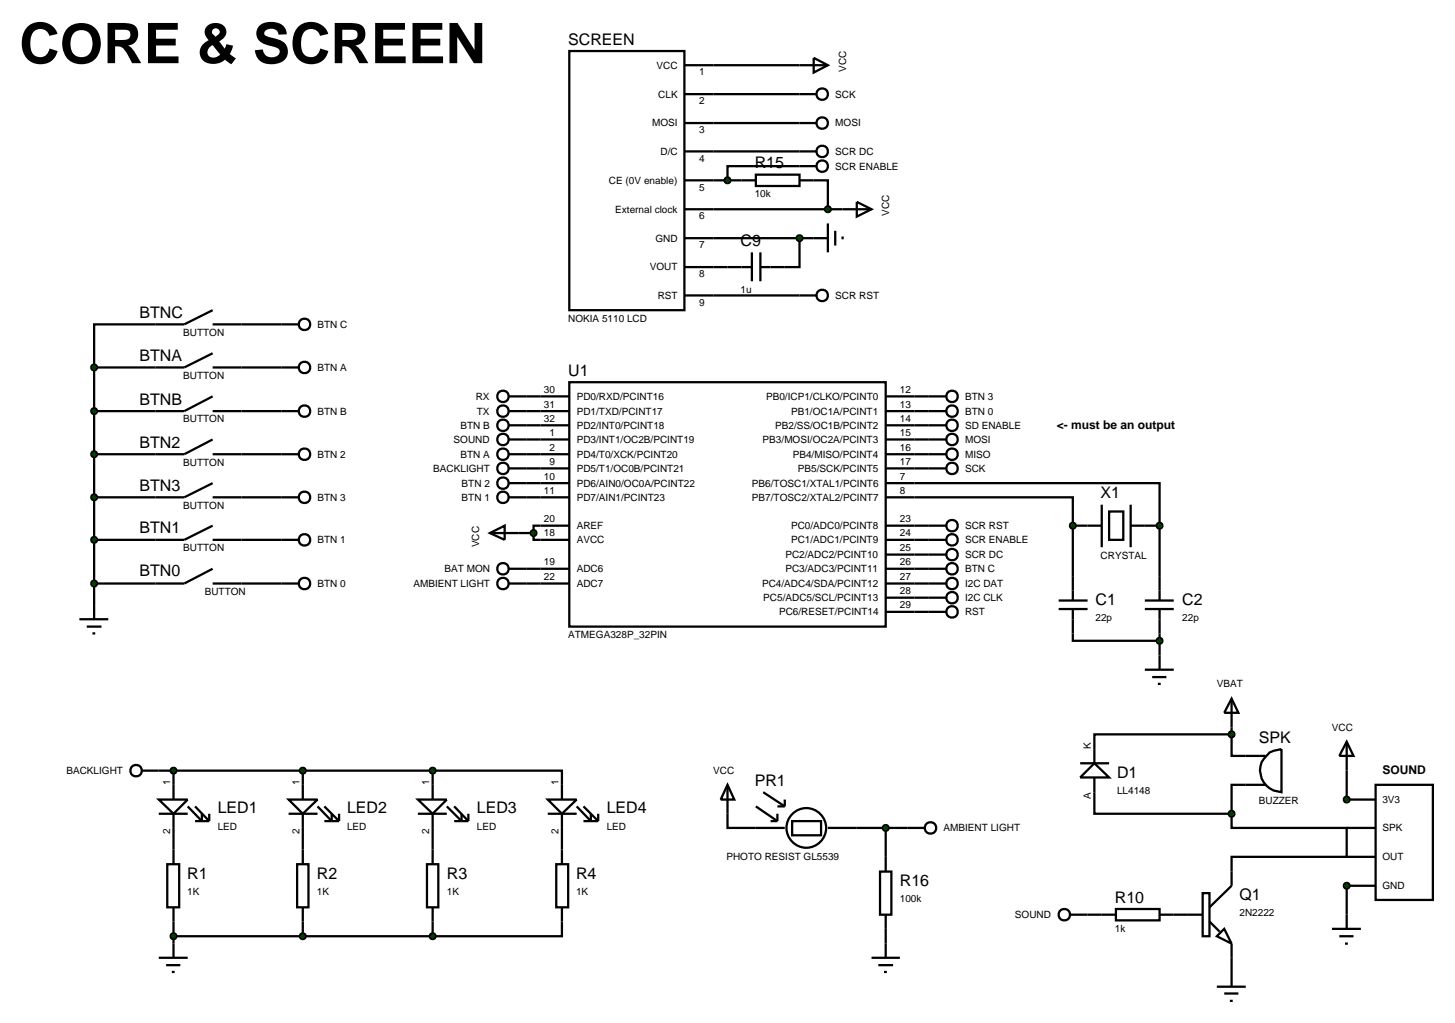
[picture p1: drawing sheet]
<svg xmlns="http://www.w3.org/2000/svg" width="257mm" height="180mm" viewBox="0 0 257 180" stroke-linecap="round" stroke-linejoin="round" font-family="sans-serif">
<g fill="none" stroke="#000" stroke-width=".4">
<path d="M100.4 9h20.3v45.7h-20.3zM120.7 11.5h25.3M120.7 16.6h20.3M143.5 10.2l2.5 1.3-2.5 1.3zM120.7 31.8h10.1M120.7 36.9h33M120.7 21.7h20.3M120.7 26.7h20.3M141 29.3h-12.7v2.5M143.5 31.8h2.5v5.1M146 39.4v5.1M151.1 35.6l2.6 1.3-2.6 1.3z"/>
<path d="M27.4 57.2h-10.8v7.6M42.6 57.2h7M120.7 47.1h7.6M120.7 42h25.3M120.7 52.1h20.3M141 42v5.1h-2.6M147.3 40.7v2.6M148.6 41.7v.5M16.6 72.5h10.8M16.6 64.8v41.9M16.6 64.8h10.8M42.6 72.5h7"/>
<path d="M42.6 64.8h7M92.8 69.9h7.6M92.8 72.5h7.6M92.8 77.5h7.6M92.8 75h7.6M100.4 67.4h55.8v43.1h-55.8zM156.2 69.9h7.6M156.2 72.5h7.6M156.2 77.5h7.6M156.2 75h7.6M16.6 95.2h10.8M16.6 80.1h10.8"/>
<path d="M16.6 87.7h10.8M42.6 95.2h7M42.6 80.1h7M42.6 87.7h7M91.5 94h2.6M92.8 82.6h7.6M92.8 80.1h7.6M92.8 85.2h7.6M92.8 87.7h7.6M94.1 94v1.2h6.3M100.4 92.7h-6.3v1.3M156.2 87.7h33v5"/>
<path d="M156.2 85.2h48.3v7.5M156.2 82.6h7.6M156.2 95.2h7.6M156.2 92.7h7.6M156.2 80.1h7.6M156.2 97.8h7.6M189.2 92.7h5.1M189.2 92.7v8.9M194.3 89v7.5M195.6 90.2h2.5v5h-2.5zM199.4 92.7h5.1M199.4 89v7.5"/>
<path d="M204.5 92.7v8.9M16.6 102.9h10.8M42.6 102.9h7M92.8 102.9h7.6M92.8 100.3h7.6M156.2 107.9h7.6M156.2 102.9h7.6M156.2 100.3h7.6M156.2 105.4h7.6M189.2 111.7v1.3h15.3M201.9 118.1h5.1M203.2 119.4h2.5"/>
<path d="M204.5 111.7v6.4M28 135.9h48.3M30.6 135.9v2.5M53.4 135.9v2.5M76.3 135.9h22.8v2.5M76.3 135.9v2.5M193 139.7v3.8h24.2M204.2 120.6h.5M217.2 129.5v3.8h6M217.2 129.5h-24.2v2.6M217.2 123.2l1.2 2.5h-2.5zM217.2 123.2v6.3"/>
<path d="M223.2 138.4h-6v5.1M223.9 132.7l.7-.3 1.4-.3v7.6a3.8 3.8 0 0 1-3.6-2.7 3.8 3.8 0 0 1 1.5-4.3zM237.5 135.9v5.1M30.6 146v3.8M53.4 146v3.8M76.3 146v3.8M99.1 146v3.8M128.3 143.5v2.5h5M151.1 146h8.9M156.2 146v5.1M212.1 157.5h1.2v7.6h-1.2zM217.2 143.5v2.5h20.3v5.1h-20.3v5.1l-3.9 3.8"/>
<path d="M237.5 156.2v5.1M30.6 162.5v3.9M30.6 165.1h45.7M53.4 162.5v2.6M76.3 162.5v2.6M99.1 162.5v2.6h-22.8M156.2 163.8v2.6M191.8 161.3h2.5M207 161.3h5.1M213.3 162.5l1.8 1.8M214.6 174h5.1M215.9 163.8l1.3 2.6-2.6-1.3z"/>
<path d="M215.9 175.2h2.5M216.9 176.5h.5M217.2 166.4v7.6"/>
</g>
<path d="M53.1 135.5l.3-.1-.5 .5zM53.4 135.4l.3 .1 .2 .4zM53.9 135.9l-.1 .3-.4 .2zM52.9 135.9l.5 .5-.4-.2z" fill="#004000" stroke="#000" stroke-width=".4"/>
<path d="M53.4 135.4l.5 .5-.5 .5-.5-.5z" fill="#004000"/>
<g fill="none" stroke="#000" stroke-width=".4">
<path d="M25 135.9h3"/>
<circle cx="24" cy="135.9" r="1.01"/>
</g>
<path d="M30.3 135.5l.3-.1-.5 .5zM30.6 135.4l.3 .1 .2 .4zM31.1 135.9l-.2 .4-.3 .1zM30.1 135.9l.5 .5-.4-.2z" fill="#004000" stroke="#000" stroke-width=".4"/>
<path d="M30.1 135.9l.5-.5 .5 .5-.5 .5z" fill="#004000"/>
<g fill="none" stroke="#000" stroke-width=".4">
<path d="M30.6 138.4v2.6M53.4 138.4v2.6M76.3 138.4v2.6M99.1 138.4v2.6M28 141h5.1l-2.5 2.5zM28 143.5h5.1M30.6 143.5v2.5M33.1 142.2l2.5 2.6v-1.3M34.4 142.2l2.5 2.6M34.4 144.8h2.5M36.9 143.5v1.3M50.9 141h5.1l-2.6 2.5z"/>
<path d="M50.9 143.5h5.1M53.4 143.5v2.5M56 142.2l2.5 2.6v-1.3M57.2 144.8h2.6M57.2 142.2l2.6 2.6M59.8 143.5v1.3M73.7 141h5.1l-2.5 2.5zM73.7 143.5h5.1M76.3 143.5v2.5M78.8 142.2l2.6 2.6v-1.3M80.1 144.8h2.5M80.1 142.2l2.5 2.6"/>
<path d="M82.6 143.5v1.3M96.6 141h5.1l-2.6 2.5zM96.6 143.5h5.1M99.1 143.5v2.5M101.7 142.2l2.5 2.6v-1.3M102.9 144.8h2.6M102.9 142.2l2.6 2.6M105.5 143.5v1.3M28 168.9h5.1M29.3 170.2h2.5M30.3 171.4h.5M30.6 166.4v2.5"/>
<path d="M188.7 161.3h3.1"/>
<circle cx="187.7" cy="161.3" r="1.01"/>
</g>
<path d="M75.9 135.6l.4-.2-.5 .5zM76.3 135.4l.3 .1 .2 .4zM76.8 135.9l-.2 .4-.3 .1zM75.8 135.9l.5 .5-.4-.2z" fill="#004000" stroke="#000" stroke-width=".4"/>
<path d="M75.8 135.9l.5-.5 .5 .5-.5 .5z" fill="#004000"/>
<g fill="none" stroke="#000" stroke-width=".4">
<path d="M37.5 54.7l-5 2.5h-5.1M37.5 57.2h5.1M37.5 69.9l-5 2.6h-5.1M37.5 72.5h5.1M37.5 62.3l-5 2.5h-5.1M37.5 64.8h5.1M37.5 77.5l-5 2.6h-5.1M89.7 69.9h3.1M89.7 72.5h3.1M89.7 77.5h3.1M37.5 80.1h5.1M37.5 85.2l-5 2.5h-5.1"/>
<path d="M37.5 87.7h5.1M37.5 92.7l-5 2.5h-5.1M37.5 95.2h5.1M86.4 94l2.6-1.3v2.5zM86.4 94h5.1M89.7 82.6h3.1M14 109.2h5.1M15.3 110.5h2.6M16.3 111.7h.5M16.6 106.7v2.5M37.5 100.3l-5 2.6h-5.1M37.5 102.9h5.1"/>
<path d="M89.7 102.9h3.1M89.7 100.3h3.1M163.8 107.9h3.1M163.8 102.9h3.1M163.8 105.4h3.1M128.3 138.4l1.2 2.6h-2.4zM128.3 138.4v5.1M134.6 139.7l3.8 2.5M133.3 142.2l3.8 2.6M133.3 146h5.1M135.9 144.8h1.2M137.1 143.5v1.3"/>
<path d="M137.1 142.2h1.3M138.4 141v1.2M139.7 144.8h5.1v2.5h-5.1zM146 146h5.1M160 146h3M153.7 168.9h5M154.9 170.2h2.6M155.9 171.4h.5M156.2 166.4v2.5"/>
<circle cx="88.7" cy="77.5" r="1.01"/>
<circle cx="88.7" cy="72.5" r="1.01"/>
<circle cx="88.7" cy="69.9" r="1.01"/>
<circle cx="88.7" cy="82.6" r="1.01"/>
<circle cx="88.7" cy="102.9" r="1.01"/>
<circle cx="88.7" cy="100.3" r="1.01"/>
<circle cx="167.9" cy="105.4" r="1.01"/>
<circle cx="167.9" cy="107.9" r="1.01"/>
<circle cx="167.9" cy="102.9" r="1.01"/>
<circle cx="142.2" cy="146" r="3.5"/>
<circle cx="164.1" cy="146" r="1.01"/>
</g>
<path d="M93.8 93.6l.3-.1-.5 .5zM94.1 93.5l.3 .1 .2 .4zM94.1 94.5l.5-.5-.2 .4zM93.6 94l.5 .5-.4-.2z" fill="#004000" stroke="#000" stroke-width=".4"/>
<path d="M94.1 93.5l.5 .5-.5 .5-.5-.5z" fill="#004000"/>
<g fill="none" stroke="#000" stroke-width=".4">
<path d="M141 29.3h3M163.8 95.2h3.1M29.5 152.4h2.1v7.6h-2.1zM30.6 149.8v2.6M30.6 160v2.5M52.4 152.4h2v7.6h-2zM53.4 149.8v2.6M53.4 160v2.5M75.3 152.4h2v7.6h-2zM76.3 149.8v2.6M76.3 160v2.5M98.1 152.4h2.1v7.6h-2.1z"/>
<path d="M99.1 149.8v2.6M99.1 160v2.5"/>
<circle cx="145" cy="29.3" r="1.01"/>
<circle cx="167.9" cy="95.2" r="1.01"/>
</g>
<g fill="#004000" stroke="#000" stroke-width=".4">
<path d="M30.2 164.8l.4-.2-.5 .5zM30.6 164.6l.3 .1 .2 .4zM31.1 165.1l-.2 .4-.3 .1zM30.1 165.1l.5 .5-.3-.1z"/>
<path d="M53.1 164.7l.3-.1-.5 .5zM53.4 164.6l.4 .2 .1 .3zM53.4 165.6l.5-.5-.2 .4zM52.9 165.1l.5 .5-.4-.2z"/>
<path d="M75.9 164.8l.4-.2-.5 .5zM76.3 164.6l.3 .1 .2 .4zM76.3 165.6l.5-.5-.2 .4zM75.8 165.1l.5 .5-.3-.1z"/>
</g>
<g fill="#004000">
<path d="M30.1 165.1l.5-.5 .5 .5-.5 .5z"/>
<path d="M53.4 164.6l.5 .5-.5 .5-.5-.5z"/>
<path d="M75.8 165.1l.5-.5 .5 .5-.5 .5z"/>
</g>
<path d="M155.2 153.7h2v7.6h-2zM156.2 151.1v2.6M156.2 161.3v2.5" fill="none" stroke="#000" stroke-width=".4"/>
<path d="M155.8 145.7l.4-.2-.5 .5zM156.2 145.5l.3 .1 .2 .4zM156.7 146l-.1 .3-.4 .2zM155.7 146l.5 .5-.3-.1z" fill="#004000" stroke="#000" stroke-width=".4"/>
<path d="M155.7 146l.5-.5 .5 .5-.5 .5z" fill="#004000"/>
<path d="M130.8 31.8h2.5M133.3 30.8h7.7v2h-7.7zM141 31.8h2.5M194.3 161.3h2.5M196.8 160.3h7.7v2h-7.7zM204.5 161.3h2.5" fill="none" stroke="#000" stroke-width=".4"/>
<g fill="#004000" stroke="#000" stroke-width=".4">
<path d="M128 31.4l.3-.1-.5 .5zM128.3 31.3l.4 .2 .1 .3zM128.3 32.3l.5-.5-.1 .3zM127.8 31.8l.5 .5-.4-.2z"/>
<path d="M145.6 36.6l.4-.2-.5 .5zM146 36.4l.3 .1 .2 .4zM146.5 36.9l-.1 .3-.4 .2zM145.5 36.9l.5 .5-.4-.2z"/>
</g>
<g fill="#004000">
<path d="M128.3 31.3l.5 .5-.5 .5-.5-.5z"/>
<path d="M145.5 36.9l.5-.5 .5 .5-.5 .5z"/>
</g>
<path d="M128.3 47.1h4.3M132.6 44.5v5.1M134.1 44.5v5.1M134.1 47.1h4.3" fill="none" stroke="#000" stroke-width=".4"/>
<path d="M140.6 41.7l.4-.2-.5 .5zM141 41.5l.4 .2 .1 .3zM141.5 42l-.1 .3-.4 .2zM140.5 42l.5 .5-.4-.2z" fill="#004000" stroke="#000" stroke-width=".4"/>
<path d="M140.5 42l.5-.5 .5 .5-.5 .5z" fill="#004000"/>
<path d="M186.7 105.9h5.1M186.7 107.4h5.1M189.2 101.6v4.3M189.2 107.4v4.3M201.9 105.9h5.1M201.9 107.4h5.1M204.5 101.6v4.3M204.5 107.4v4.3" fill="none" stroke="#000" stroke-width=".4"/>
<g fill="#004000" stroke="#000" stroke-width=".4">
<path d="M188.9 92.3l.3-.1-.5 .5zM189.2 92.2l.4 .2 .1 .3zM189.7 92.7l-.1 .3-.4 .2zM188.7 92.7l.5 .5-.4-.2z"/>
<path d="M204.2 92.3l.3-.1-.5 .5zM204.5 92.2l.4 .2 .1 .3zM205 92.7l-.1 .3-.4 .2zM204 92.7l.5 .5-.4-.2z"/>
<path d="M204.1 112.7l.4-.2-.5 .5zM204.5 112.5l.4 .2 .1 .3zM205 113l-.1 .3-.4 .2zM204 113l.5 .5-.4-.2z"/>
</g>
<g fill="#004000">
<path d="M189.2 92.2l.5 .5-.5 .5-.5-.5z"/>
<path d="M204.5 92.2l.5 .5-.5 .5-.5-.5z"/>
<path d="M204.5 112.5l.5 .5-.5 .5-.5-.5z"/>
</g>
<g fill="none" stroke="#000" stroke-width=".4">
<path d="M141 16.6h3M141 21.7h3M163.8 77.5h3.1M163.8 75h3.1M163.8 80.1h3.1M163.8 82.6h3.1M190.5 134.6h5.1M193 134.6l2.6 2.5h-5.1zM193 132.1v2.5M193 137.1v2.6"/>
<circle cx="145" cy="16.6" r="1.01"/>
<circle cx="145" cy="21.7" r="1.01"/>
<circle cx="167.9" cy="75" r="1.01"/>
<circle cx="167.9" cy="77.5" r="1.01"/>
<circle cx="167.9" cy="82.6" r="1.01"/>
<circle cx="167.9" cy="80.1" r="1.01"/>
</g>
<path d="M216.9 129.1l.3-.1-.5 .5zM217.2 129l.4 .2 .1 .3zM217.7 129.5l-.1 .3-.4 .2zM216.7 129.5l.5 .5-.4-.2z" fill="#004000" stroke="#000" stroke-width=".4"/>
<path d="M217.2 129l.5 .5-.5 .5-.5-.5z" fill="#004000"/>
<g fill="none" stroke="#000" stroke-width=".4">
<path d="M89.7 75h3.1M163.8 69.9h3.1M163.8 72.5h3.1M89.7 85.2h3.1M89.7 87.7h3.1M89.7 80.1h3.1"/>
<circle cx="88.7" cy="75" r="1.01"/>
<circle cx="167.9" cy="69.9" r="1.01"/>
<circle cx="167.9" cy="72.5" r="1.01"/>
<circle cx="88.7" cy="80.1" r="1.01"/>
<circle cx="88.7" cy="85.2" r="1.01"/>
<circle cx="88.7" cy="87.7" r="1.01"/>
</g>
<path d="M16.3 102.5l.3-.1-.5 .5zM16.6 102.4l.3 .1 .2 .4zM16.6 103.4l.5-.5-.2 .4zM16.1 102.9l.5 .5-.3-.1z" fill="#004000" stroke="#000" stroke-width=".4"/>
<path d="M16.6 102.4l.5 .5-.5 .5-.5-.5z" fill="#004000"/>
<g fill="none" stroke="#000" stroke-width=".4">
<path d="M49.6 57.2h3.1M49.6 64.8h3.1M49.6 72.5h3.1M49.6 80.1h3.1M49.6 87.7h3.1M49.6 95.2h3.1M49.6 102.9h3.1M163.8 100.3h3.1"/>
<circle cx="53.7" cy="57.2" r="1.01"/>
<circle cx="53.7" cy="72.5" r="1.01"/>
<circle cx="53.7" cy="64.8" r="1.01"/>
<circle cx="53.7" cy="87.7" r="1.01"/>
<circle cx="53.7" cy="95.2" r="1.01"/>
<circle cx="53.7" cy="80.1" r="1.01"/>
<circle cx="53.7" cy="102.9" r="1.01"/>
<circle cx="167.9" cy="100.3" r="1.01"/>
</g>
<g fill="#004000" stroke="#000" stroke-width=".4">
<path d="M16.2 64.5l.4-.2-.5 .5zM16.6 64.3l.3 .1 .2 .4zM16.6 65.3l.5-.5-.2 .4zM16.1 64.8l.5 .5-.4-.2z"/>
<path d="M16.3 72.1l.3-.1-.5 .5zM16.6 72l.3 .1 .2 .4zM16.6 73l.5-.5-.2 .4zM16.1 72.5l.5 .5-.4-.2z"/>
<path d="M16.2 79.8l.4-.2-.5 .5zM16.6 79.6l.3 .1 .2 .4zM16.6 80.6l.5-.5-.2 .4zM16.1 80.1l.5 .5-.4-.2z"/>
<path d="M16.2 87.4l.4-.2-.5 .5zM16.6 87.2l.3 .1 .2 .4zM17.1 87.7l-.2 .4-.3 .1zM16.1 87.7l.5 .5-.4-.2z"/>
<path d="M16.3 94.8l.3-.1-.5 .5zM16.6 94.7l.3 .1 .2 .4zM17.1 95.2l-.2 .4-.3 .1zM16.1 95.2l.5 .5-.4-.2z"/>
</g>
<g fill="#004000">
<path d="M16.1 64.8l.5-.5 .5 .5-.5 .5z"/>
<path d="M16.6 72l.5 .5-.5 .5-.5-.5z"/>
<path d="M16.1 80.1l.5-.5 .5 .5-.5 .5z"/>
<path d="M16.1 87.7l.5-.5 .5 .5-.5 .5z"/>
<path d="M16.6 94.7l.5 .5-.5 .5-.5-.5z"/>
</g>
<g fill="none" stroke="#000" stroke-width=".4">
<path d="M141 26.7h3M141 52.1h3M163.8 92.7h3.1M163.8 97.8h3.1M242.6 138.4h10.1v20.3h-10.1zM237.5 146h5.1M237.5 151.1h5.1M237.5 156.2h5.1M237.5 141h5.1"/>
<circle cx="145" cy="26.7" r="1.01"/>
<circle cx="145" cy="52.1" r="1.01"/>
<circle cx="167.9" cy="92.7" r="1.01"/>
<circle cx="167.9" cy="97.8" r="1.01"/>
</g>
<path d="M216.9 143.1l.3-.1-.5 .5zM217.2 143l.4 .2 .1 .3zM217.7 143.5l-.1 .3-.4 .2zM216.7 143.5l.5 .5-.4-.2z" fill="#004000" stroke="#000" stroke-width=".4"/>
<path d="M217.2 143l.5 .5-.5 .5-.5-.5z" fill="#004000"/>
<path d="M237.5 130.8l1.2 2.5h-2.5zM237.5 130.8v5.1M234.9 163.8h5.1M236.2 165.1h2.5M237.2 166.4h.5M237.5 161.3v2.5" fill="none" stroke="#000" stroke-width=".4"/>
<g fill="#004000" stroke="#000" stroke-width=".4">
<path d="M237.1 140.7l.4-.2-.5 .5zM237.5 140.5l.3 .1 .2 .4zM237.5 141.5l.5-.5-.2 .4zM237 141l.5 .5-.3-.1z"/>
<path d="M237.2 155.8l.3-.1-.5 .5zM237.5 155.7l.4 .2 .1 .3zM237.5 156.7l.5-.5-.2 .4zM237 156.2l.5 .5-.3-.1z"/>
</g>
<g fill="#004000">
<path d="M237 141l.5-.5 .5 .5-.5 .5z"/>
<path d="M237.5 155.7l.5 .5-.5 .5-.5-.5z"/>
</g>
<text font-size="9.9" x="3.4" y="11.1">CORE &amp; SCREEN</text>
<g font-size="2.8">
<text x="100.2" y="7.9">SCREEN</text>
<text x="133.1" y="29.7">R15</text>
<text x="130.6" y="43.4">C9</text>
<text x="24.6" y="56.1">BTNC</text>
<text x="24.6" y="63.7">BTNA</text>
<text x="24.6" y="71.4">BTNB</text>
<text x="100.2" y="66.3">U1</text>
<text x="24.6" y="79">BTN2</text>
<text x="24.6" y="86.6">BTN3</text>
<text x="194.1" y="87.9">X1</text>
<text x="24.6" y="94.1">BTN1</text>
<text x="24.6" y="101.7">BTN0</text>
<text x="193.2" y="106.7">C1</text>
<text x="208.5" y="106.7">C2</text>
<text x="222" y="131">SPK</text>
<text x="197" y="137.2">D1</text>
<text x="38.4" y="143.5">LED1</text>
<text x="61.2" y="143.5">LED2</text>
<text x="84.1" y="143.5">LED3</text>
<text x="107" y="143.5">LED4</text>
<text x="133.1" y="138.6">PR1</text>
<text x="33" y="155">R1</text>
<text x="55.9" y="155">R2</text>
<text x="78.8" y="155">R3</text>
<text x="101.6" y="155">R4</text>
<text x="158.7" y="156.2">R16</text>
<text x="196.6" y="159.2">R10</text>
<text x="218.6" y="158.8">Q1</text>
</g>
<g font-size="2.1">
<text x="186.4" y="75.6">&lt;- must be an output</text>
<text x="243.8" y="136.5">SOUND</text>
</g>
<g font-size="1.8">
<text x="115.8" y="12.1">VCC</text>
<text x="116.1" y="17.2">CLK</text>
<text x="123.3" y="13.3">1</text>
<text x="147.3" y="17.2">SCK</text>
<text x="149.2" y="12.7" transform="rotate(-90 149.2 12.7)">VCC</text>
<text x="115" y="22.3">MOSI</text>
<text x="123.3" y="18.4">2</text>
<text x="123.3" y="23.5">3</text>
<text x="147.3" y="22.3">MOSI</text>
<text x="116.5" y="27.3">D/C</text>
<text x="123.3" y="28.5">4</text>
<text x="147.3" y="29.9">SCR ENABLE</text>
<text x="147.3" y="27.3">SCR DC</text>
<text x="107.4" y="32.4">CE (0V enable)</text>
<text x="123.3" y="33.6">5</text>
<text x="133.1" y="34.8">10k</text>
<text x="108.5" y="37.5">External clock</text>
<text x="123.3" y="38.7">6</text>
<text x="156.8" y="38.1" transform="rotate(-90 156.8 38.1)">VCC</text>
<text x="114.6" y="47.7">VOUT</text>
<text x="115.6" y="42.6">GND</text>
<text x="123.3" y="43.8">7</text>
<text x="116" y="52.7">RST</text>
<text x="123.3" y="48.9">8</text>
<text x="123.3" y="53.9">9</text>
<text x="130.6" y="51.6">1u</text>
<text x="147.3" y="52.7">SCR RST</text>
<text x="32.3" y="59.2">BUTTON</text>
<text x="56" y="57.8">BTN C</text>
<text x="100.2" y="56.7">NOKIA 5110 LCD</text>
<text x="56" y="65.4">BTN A</text>
<text x="32.3" y="66.9">BUTTON</text>
<text x="83.9" y="70.5">RX</text>
<text x="95.9" y="71.9">31</text>
<text x="95.9" y="69.3">30</text>
<text x="101.7" y="70.5">PD0/RXD/PCINT16</text>
<text x="135.1" y="70.5">PB0/ICP1/CLKO/PCINT0</text>
<text x="158.7" y="69.3">12</text>
<text x="158.7" y="71.9">13</text>
<text x="170.2" y="70.5">BTN 3</text>
<text x="32.3" y="74.5">BUTTON</text>
<text x="56" y="73.1">BTN B</text>
<text x="81.2" y="75.6">BTN B</text>
<text x="84.1" y="73.1">TX</text>
<text x="95.9" y="74.4">32</text>
<text x="96.9" y="76.9">1</text>
<text x="101.7" y="75.6">PD2/INT0/PCINT18</text>
<text x="101.7" y="73.1">PD1/TXD/PCINT17</text>
<text x="136.7" y="75.6">PB2/SS/OC1B/PCINT2</text>
<text x="139.5" y="73.1">PB1/OC1A/PCINT1</text>
<text x="158.7" y="76.9">15</text>
<text x="158.7" y="74.4">14</text>
<text x="170.2" y="75.6">SD ENABLE</text>
<text x="170.2" y="73.1">BTN 0</text>
<text x="32.3" y="82.1">BUTTON</text>
<text x="56" y="80.7">BTN 2</text>
<text x="76.4" y="83.2">BACKLIGHT</text>
<text x="80" y="78.1">SOUND</text>
<text x="81.2" y="80.7">BTN A</text>
<text x="96.9" y="82">9</text>
<text x="96.9" y="79.5">2</text>
<text x="101.7" y="83.2">PD5/T1/OC0B/PCINT21</text>
<text x="101.7" y="80.7">PD4/T0/XCK/PCINT20</text>
<text x="101.7" y="78.1">PD3/INT1/OC2B/PCINT19</text>
<text x="134.5" y="78.1">PB3/MOSI/OC2A/PCINT3</text>
<text x="139.8" y="80.7">PB4/MISO/PCINT4</text>
<text x="140.7" y="83.2">PB5/SCK/PCINT5</text>
<text x="158.7" y="79.5">16</text>
<text x="158.7" y="82">17</text>
<text x="170.2" y="78.1">MOSI</text>
<text x="170.2" y="80.7">MISO</text>
<text x="170.2" y="83.2">SCK</text>
<text x="32.3" y="89.7">BUTTON</text>
<text x="56" y="88.3">BTN 3</text>
<text x="81.4" y="85.8">BTN 2</text>
<text x="81.4" y="88.3">BTN 1</text>
<text x="95.9" y="84.6">10</text>
<text x="95.9" y="87.1">11</text>
<text x="101.7" y="85.8">PD6/AIN0/OC0A/PCINT22</text>
<text x="101.7" y="88.3">PD7/AIN1/PCINT23</text>
<text x="132.6" y="88.3">PB7/TOSC2/XTAL2/PCINT7</text>
<text x="132.6" y="85.8">PB6/TOSC1/XTAL1/PCINT6</text>
<text x="158.7" y="87.1">8</text>
<text x="158.7" y="84.6">7</text>
<text x="56" y="95.8">BTN 1</text>
<text x="95.9" y="94.6">18</text>
<text x="95.9" y="92.1">20</text>
<text x="101.7" y="95.8">AVCC</text>
<text x="101.7" y="93.3">AREF</text>
<text x="139.5" y="95.8">PC1/ADC1/PCINT9</text>
<text x="139.5" y="93.3">PC0/ADC0/PCINT8</text>
<text x="158.7" y="94.6">24</text>
<text x="158.7" y="92.1">23</text>
<text x="170.2" y="95.8">SCR ENABLE</text>
<text x="170.2" y="93.3">SCR RST</text>
<text x="32.3" y="97.2">BUTTON</text>
<text x="78.4" y="100.9">BAT MON</text>
<text x="84.5" y="96.5" transform="rotate(-90 84.5 96.5)">VCC</text>
<text x="95.9" y="99.7">19</text>
<text x="101.7" y="100.9">ADC6</text>
<text x="138.5" y="100.9">PC3/ADC3/PCINT11</text>
<text x="138.5" y="98.4">PC2/ADC2/PCINT10</text>
<text x="158.7" y="99.7">26</text>
<text x="158.7" y="97.2">25</text>
<text x="170.2" y="100.9">BTN C</text>
<text x="170.2" y="98.4">SCR DC</text>
<text x="194.1" y="98.5">CRYSTAL</text>
<text x="36.1" y="104.9">BUTTON</text>
<text x="56" y="103.5">BTN 0</text>
<text x="72.9" y="103.5">AMBIENT LIGHT</text>
<text x="95.9" y="102.3">22</text>
<text x="101.7" y="103.5">ADC7</text>
<text x="134.4" y="103.5">PC4/ADC4/SDA/PCINT12</text>
<text x="134.6" y="106">PC5/ADC5/SCL/PCINT13</text>
<text x="158.7" y="107.3">29</text>
<text x="158.7" y="104.8">28</text>
<text x="158.7" y="102.3">27</text>
<text x="170.2" y="103.5">I2C DAT</text>
<text x="170.2" y="106">I2C CLK</text>
<text x="100.2" y="112.5">ATMEGA328P_32PIN</text>
<text x="137.4" y="108.5">PC6/RESET/PCINT14</text>
<text x="170.2" y="108.5">RST</text>
<text x="193.2" y="109.5">22p</text>
<text x="208.5" y="109.5">22p</text>
<text x="214.6" y="121.2">VBAT</text>
<text x="234.9" y="128.9">VCC</text>
<text x="11.7" y="136.5">BACKLIGHT</text>
<text x="125.8" y="136.5">VCC</text>
<text x="192.4" y="132.1" transform="rotate(-90 192.4 132.1)">K</text>
<text x="30" y="138.4" transform="rotate(-90 30 138.4)">1</text>
<text x="52.8" y="138.4" transform="rotate(-90 52.8 138.4)">1</text>
<text x="75.7" y="138.4" transform="rotate(-90 75.7 138.4)">1</text>
<text x="98.5" y="138.4" transform="rotate(-90 98.5 138.4)">1</text>
<text x="192.4" y="140.9" transform="rotate(-90 192.4 140.9)">A</text>
<text x="197" y="140">LL4148</text>
<text x="222" y="141.7">BUZZER</text>
<text x="243.8" y="141.6">3V3</text>
<text x="30" y="147" transform="rotate(-90 30 147)">2</text>
<text x="38.4" y="146.4">LED</text>
<text x="52.8" y="147" transform="rotate(-90 52.8 147)">2</text>
<text x="61.2" y="146.4">LED</text>
<text x="75.7" y="147" transform="rotate(-90 75.7 147)">2</text>
<text x="84.1" y="146.4">LED</text>
<text x="98.5" y="147" transform="rotate(-90 98.5 147)">2</text>
<text x="107" y="146.4">LED</text>
<text x="166.4" y="146.6">AMBIENT LIGHT</text>
<text x="243.8" y="146.6">SPK</text>
<text x="128.1" y="151.6">PHOTO RESIST GL5539</text>
<text x="243.8" y="151.7">OUT</text>
<text x="33" y="157.8">1K</text>
<text x="55.9" y="157.8">1K</text>
<text x="78.8" y="157.8">1K</text>
<text x="101.6" y="157.8">1K</text>
<text x="158.7" y="159.1">100k</text>
<text x="179" y="161.9">SOUND</text>
<text x="218.6" y="161.6">2N2222</text>
<text x="243.8" y="156.8">GND</text>
<text x="196.6" y="164.3">1k</text>
</g>
</svg>
